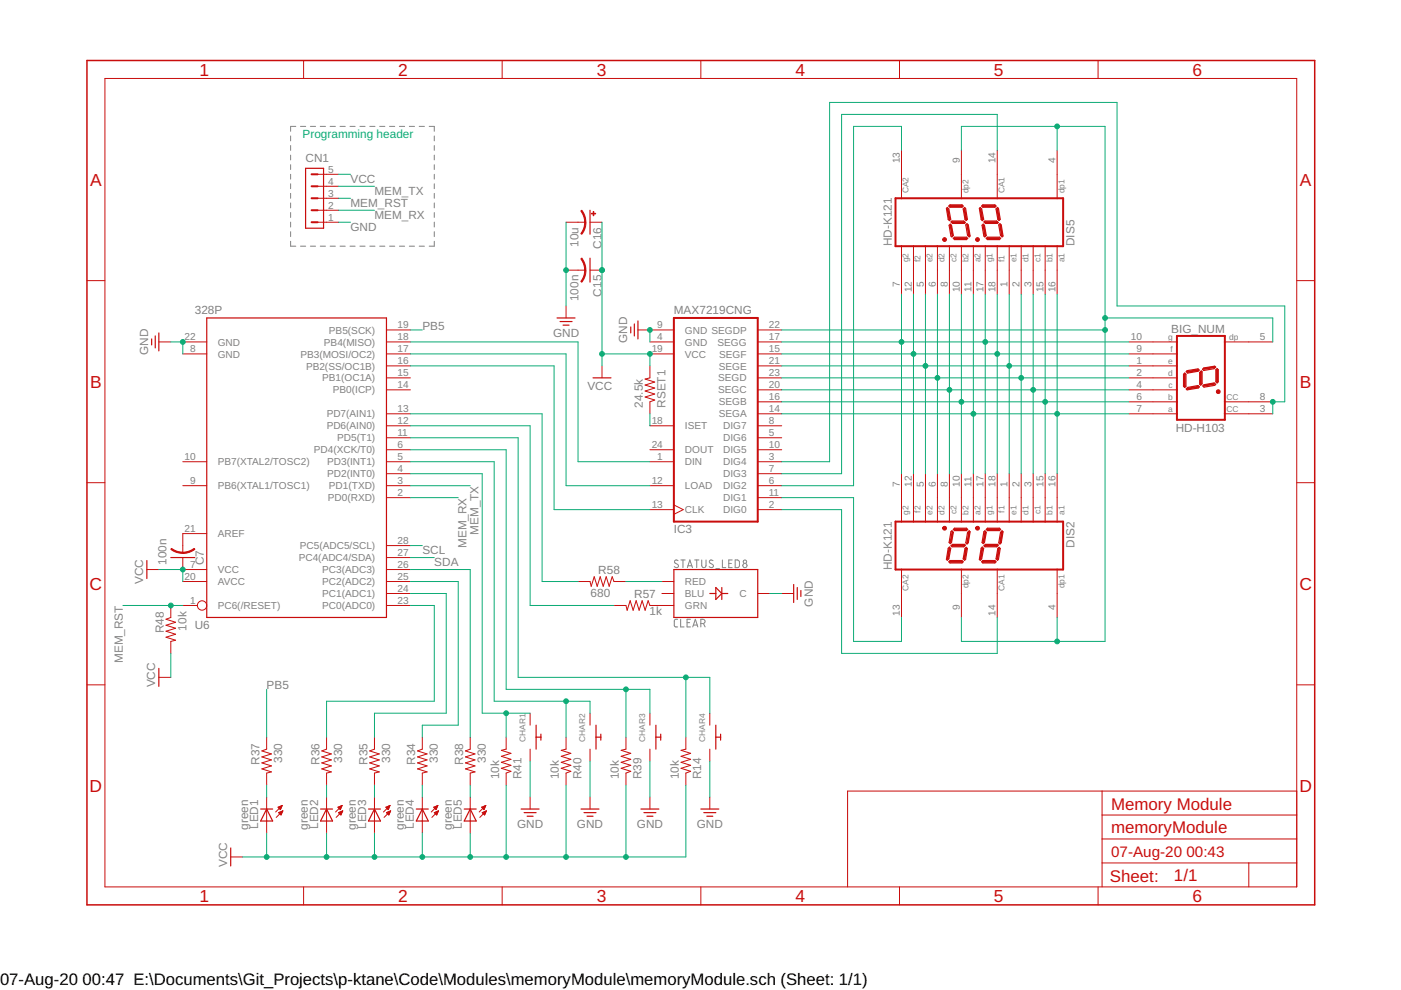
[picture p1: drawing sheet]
<svg xmlns="http://www.w3.org/2000/svg" width="297mm" height="210mm" viewBox="0 0 297 210" stroke-linecap="round" stroke-linejoin="round" font-family="sans-serif">
<g fill="none" stroke="#808080" stroke-width=".21">
<path d="M61.6 28.8v1.1M61.6 30.9v1M61.6 32.9v1M61.6 34.9v1M61.6 37v1M61.6 39v1M62.7 26.8h-1.1v1M63.7 26.8h1.1M65.8 26.8h1.1M67.9 26.8h1.1M70 26.8h1.1M72.1 26.8h1.1"/>
<path d="M74.2 26.8h1.1M76.3 26.8h1.1M78.4 26.8h1.1M80.5 26.8h1.1M82.6 26.8h1.1M84.7 26.8h1.1M86.8 26.8h1.1M88.9 26.8h1.1M91 26.8h1.1v1M92.1 28.8v1.1M92.1 30.9v1M92.1 32.9v1"/>
<path d="M92.1 34.9v1M92.1 37v1M92.1 39v1M61.6 51.2v1h1.1M61.6 41v1M61.6 43v1.1M61.6 45.1v1M61.6 47.1v1M61.6 49.1v1.1M63.7 52.2h1.1M65.8 52.2h1.1M67.9 52.2h1.1"/>
<path d="M70 52.2h1.1M72.1 52.2h1.1M74.2 52.2h1.1M76.3 52.2h1.1M78.4 52.2h1.1M80.5 52.2h1.1M82.6 52.2h1.1M84.7 52.2h1.1M86.8 52.2h1.1M88.9 52.2h1.1M92.1 51.2v1h-1.1M92.1 41v1"/>
<path d="M92.1 43v1.1M92.1 45.1v1M92.1 47.1v1M92.1 49.1v1.1M143.8 118.9a.41 .41 0 0 0-.6-.1 .41 .41 0 0 0-.1 .5l.6 .4a.44 .44 0 0 1-.1 .7 .44 .44 0 0 1-.6-.3M144.4 118.7h.9M144.8 118.7v1.7M145.9 120h.8M147.3 118.7h.9M147.7 118.7v1.7M148.8 118.7v1.2a.46 .46 0 0 0 .4 .5 .46 .46 0 0 0 .5-.5v-1.2M151.2 118.9a.42 .42 0 0 0-.6-.2 .42 .42 0 0 0-.1 .6l.6 .4a.38 .38 0 0 1 .1 .5 .38 .38 0 0 1-.5 .1l-.4-.2"/>
<path d="M153.2 118.7v1.7h.7M154.5 119.5h.6M155.2 118.7h-.7v1.7h.7M155.9 118.7l.6 .1 .2 .2 .1 .9-.3 .4-.6 .1zM143.7 131.3h-.5l-.2 .4v1l.2 .2h.5M144.3 131.3v1.6h.7M145.7 132h.5M145.7 120.4l.6-1.7 .5 1.7M146.4 131.3h-.7v1.6h.7M146.9 132.9l.5-1.6 .6 1.6M147 132.5h.8M148.6 132.2h.4a.46 .46 0 0 0 .5-.4 .46 .46 0 0 0-.5-.5h-.4v1.6"/>
<path d="M149.1 132.2l.4 .7M151.8 120.5h.7"/>
<circle cx="157.9" cy="119.9" r=".45"/>
<circle cx="157.9" cy="119.1" r=".36"/>
</g>
<g fill="none" stroke="#c90d0c" stroke-width=".25">
<path d="M64.8 35.7h3.8v12.7h-3.8zM125.1 44.6v5.1M125.1 54.7v5.1M200.9 44l.3 .3 .4 2.2-.3 .3-.3-.3-.3-2.3zM201.2 43.7l.2-.3h2.6l.2 .3-.2 .2h-2.6zM201.5 47.5l.2 .3 .4 2.1-.3 .3-.2-.2-.4-2.2zM201.6 47.1l.2-.2h2.5l.4 .3-.2 .2h-2.5zM202.4 50.3h2.5l.3 .2-.3 .3h-2.5l-.3-.3zM204.5 44l.2 .2 .4 2.3-.2 .3-.3-.3-.4-2.2zM204.8 47.7l.2-.3 .3 .3 .4 2.3-.2 .2-.4-.3zM207.8 44l.3 .3 .5 2.2-.3 .3-.3-.3-.4-2.3zM208.4 43.4h2.5l.3 .3-.3 .2h-2.5l-.3-.2z"/>
<path d="M208.5 47.5l.2 .3 .4 2.1-.3 .3-.2-.2-.4-2.2zM208.6 47.1l.2-.2h2.5l.3 .3-.1 .2h-2.6zM209.4 50.3h2.5l.3 .2-.3 .3h-2.5l-.3-.3zM211.2 44.3l.3-.3 .2 .2 .4 2.3-.3 .3-.2-.3zM212 47.4l.3 .3 .4 2.3-.3 .2-.3-.3-.3-2.2zM32.2 71.9v1.2M32.9 71.2v2.6M33.7 70.6v3.8M43.8 67.4h38.1v63.5h-38.1zM118.1 67.4h3.8M118.7 68.2h2.6M119.4 68.9h1.2"/>
<path d="M133.7 69.3v1.3M134.5 68.7v2.5M135.3 68.1v3.8M250.9 79.4l.3-.3 .2 .3v2.5l-.2 .2-.3-.2zM251.7 78.6l2.3-.4 .3 .3-.3 .2-2.2 .4-.3-.3zM254.4 79l.3-.3 .2 .1v2.6l-.3 .3-.2-.2zM255.2 78l2.3-.4 .2 .2-.3 .4-2.2 .3-.2-.2zM257.8 78.4l.2-.3 .3 .3v2.5l-.3 .3-.2-.3zM125.7 80.1h3.8M251.8 82.1l2.2-.4 .3 .3-.3 .3-2.3 .4-.2-.2zM255 81.8l.3-.2 2.1-.4 .3 .3-.2 .2-2.2 .4zM31.1 118.9v3.8"/>
<path d="M36.2 118.2h5.1M201 116.2l.3-.2 .3 .3-.4 2.2-.3 .3-.2-.2zM201.4 118.9h2.6l.2 .2-.2 .3h-2.6l-.2-.3zM201.6 112.8l.2-.3 .3 .4-.4 2.1-.2 .3-.3-.3zM201.6 115.7l.4-.3h2.5l.2 .2-.4 .3h-2.5zM202.1 112.2l.3-.2h2.5l.3 .2-.3 .3h-2.5zM204.6 116.3l.3-.3 .2 .3-.4 2.3-.2 .2-.3-.3zM205.5 112.5l.2 .3-.4 2.3-.3 .2-.2-.2 .3-2.2zM208.3 116l.3 .3-.5 2.2-.3 .3-.2-.2 .4-2.4zM208.4 118.9h2.5l.3 .2-.3 .3h-2.5l-.3-.3zM208.6 112.8l.2-.3 .3 .4-.4 2.1-.2 .3-.3-.3zM208.6 115.7l.3-.3h2.6l.1 .2-.3 .3h-2.5z"/>
<path d="M209.1 112.2l.3-.2h2.5l.3 .2-.3 .3h-2.5zM211.6 116.3l.2-.3 .3 .3-.4 2.3-.2 .2-.3-.3zM212.4 112.5l.3 .3-.4 2.3-.3 .2-.2-.2 .3-2.2zM142.9 120.8h17.8v10.1h-17.8zM150.5 125.8h1.3M151.8 124.6l1.2 1.2-1.2 1.3zM153 124.6v2.5M153 125.8h1.3M168.3 123.9v3.8M169 124.6v2.5M169.8 125.2v1.3M33.7 141.7v3.8"/>
<path d="M113.7 156.3h1M113.7 153.8v5M114.7 155.7v1.2M126.4 156.3h1M126.4 153.8v5M127.4 155.7v1.2M139.1 153.8v5M139.1 156.3h1M140.1 155.7v1.2M151.8 156.3h1M151.8 153.8v5M152.8 155.7v1.2"/>
<path d="M48.9 179.8v3.8M55.3 171.5h2.5M56.5 171.5l1.3 2.6h-2.5zM68 171.5h2.5M69.2 171.5l1.3 2.6h-2.5zM78.1 171.5h2.6M79.4 171.5l1.3 2.6h-2.6zM88.3 171.5h2.5M89.5 171.5l1.3 2.6h-2.5zM98.4 171.5h2.6M99.7 171.5l1.3 2.6h-2.6zM110.5 171.5h3.8"/>
<path d="M111.1 172.3h2.6M111.8 173.1h1.2M123.2 171.5h3.8M123.8 172.3h2.6M124.5 173.1h1.2M135.9 171.5h3.8M136.5 172.3h2.6M137.2 173.1h1.2M148.6 171.5h3.8M149.2 172.3h2.6M149.9 173.1h1.2"/>
</g>
<g fill="none" stroke="#c90d0c" stroke-width=".21">
<path d="M22.2 16.6h252.7v171.4h-252.7zM64.4 12.8v3.8M106.5 12.8v3.8M148.6 12.8v3.8M190.7 12.8v3.8M232.8 12.8v3.8M67.3 39.5h4.5M67.3 37h4.5M191.1 31.9v10.3M203.8 31.9v10.3M211.4 31.9v10.3M224.1 31.9v10.3"/>
<path d="M18.4 59.5h3.8M67.3 47.1h4.5M67.3 44.6h4.5M67.3 42h4.5M120 47.1h4.1M120 57.3h4.1M125.1 47.1h2.5M125.1 57.3h2.5M191.1 52.1v10.3M193.7 52.1v10.3M196.2 52.1v10.3M198.8 52.1v10.3"/>
<path d="M201.3 52.1v10.3M203.8 52.1v10.3M206.4 52.1v10.3M208.9 52.1v10.3M211.4 52.1v10.3M214 52.1v10.3M216.5 52.1v10.3M219.1 52.1v10.3M221.6 52.1v10.3M224.1 52.1v10.3M274.9 59.5h3.8M33.7 72.5h2.5"/>
<path d="M38.8 75h5M38.8 72.5h5M81.9 70h5.1M81.9 75h5.1M81.9 72.5h5.1M81.9 77.6h5.1M120 64.9v2.5M127.6 77.6v2.5M135.3 70h7.6M137.8 75h5.1M137.8 72.5h5.1M137.8 77.6v2.5l-1 .3 2 .6-2 .6 2 .7-2 .6 2 .6-2 .7 2 .6-1 .4v2.5"/>
<path d="M160.7 70h5M160.7 75h5M160.7 72.5h5M160.7 77.6h5M239.4 75h10.3M239.4 72.5h10.3M239.4 77.6h10.3M259.6 72.5h10.3M38.8 97.9h5M81.9 97.9h5.1M81.9 80.1h5.1M81.9 82.7h5.1"/>
<path d="M81.9 87.7h5.1M81.9 90.3h5.1M81.9 92.8h5.1M81.9 95.4h5.1M137.8 97.9h5.1M137.8 90.3h5.1M137.8 95.4h5.1M160.7 97.9h5M160.7 80.1h5M160.7 82.7h5M160.7 87.7h5M160.7 90.3h5"/>
<path d="M160.7 92.8h5M160.7 95.4h5M160.7 85.2h5M239.4 80.1h10.3M239.4 82.7h10.3M239.4 87.7h10.3M239.4 85.2h10.3M259.6 87.7h10.3M259.6 85.2h10.3M18.4 102.3h3.8M38.8 103h5M38.8 118.2v2.6h5"/>
<path d="M43.8 113.1h-5v4.1M81.9 103h5.1M81.9 100.4h5.1M81.9 105.5h5.1M81.9 115.7h5.1M81.9 118.2h5.1M137.8 103h5.1M137.8 108.1h5.1M142.9 107.1l2 1-2 1M160.7 103h5M160.7 100.4h5M160.7 105.5h5"/>
<path d="M160.7 108.1h5M191.1 100.4v10.3M193.7 100.4v10.3M196.2 100.4v10.3M198.8 100.4v10.3M201.3 100.4v10.3M203.8 100.4v10.3M206.4 100.4v10.3M208.9 100.4v10.3M211.4 100.4v10.3M214 100.4v10.3M216.5 100.4v10.3"/>
<path d="M219.1 100.4v10.3M221.6 100.4v10.3M224.1 100.4v10.3M274.9 102.3h3.8M31.1 120.8h2.6M36.2 128.4v2.5l-1 .4 2 .6-2 .7 2 .6-2 .6 2 .7-2 .6 2 .6-1 .3v2.5M38.8 123.3h5M38.8 128.4h3M81.9 120.8h5.1M81.9 123.3h5.1M81.9 125.8h5.1M81.9 128.4h5.1"/>
<path d="M122.6 123.3h2.5l.2 1 .7-2 .6 2 .7-2 .6 2 .6-2 .7 2 .6-2 .4 1h2.5M130.2 128.4h2.5l.3 1 .6-2 .6 2 .7-2 .6 2 .6-2 .7 2 .6-2 .4 1h5.1M140.3 123.3h2.6M140.3 125.8h2.6M160.7 125.8h2.5M165.7 125.8h2.6M191.1 120.6v10.3M203.8 120.6v10.3M211.4 120.6v10.3M224.1 120.6v10.3M18.4 145.2h3.8M33.7 143.6h2.5"/>
<path d="M56.5 156.3v2.5l-1 .4 2.1 .7-2.1 .6 2.1 .6-2.1 .7 2.1 .6-2.1 .6 2.1 .7-1.1 .2v2.6M69.2 156.3v2.5l-1 .4 2.1 .7-2.1 .6 2.1 .6-2.1 .7 2.1 .6-2.1 .6 2.1 .7-1.1 .2v2.6M79.4 156.3v2.5l-1 .4 2 .7-2 .6 2 .6-2 .7 2 .6-2 .6 2 .7-1 .2v2.6M89.5 156.3v2.5l-1 .4 2.1 .7-2.1 .6 2.1 .6-2.1 .7 2.1 .6-2.1 .6 2.1 .7-1.1 .2v2.6M99.7 156.3v2.5l-1 .4 2 .7-2 .6 2 .6-2 .7 2 .6-2 .6 2 .7-1 .2v2.6M107.3 156.3v2.5l-1 .3 2 .6-2 .7 2 .6-2 .6 2 .7-2 .6 2 .6-1 .4v2.6M112.4 151.2v2.6M112.4 158.8v2.6M120 156.3v2.5l-1 .3 2 .6-2 .7 2 .6-2 .6 2 .7-2 .6 2 .6-1 .4v2.6M125.1 151.2v2.6M125.1 158.8v2.6M132.7 156.3v2.5l-1 .3 2 .6-2 .7 2 .6-2 .6 2 .7-2 .6 2 .6-1 .4v2.6"/>
<path d="M137.8 151.2v2.6M137.8 158.8v2.6M145.4 156.3v2.5l-1 .3 2 .6-2 .7 2 .6-2 .6 2 .7-2 .6 2 .6-1 .4v2.6M150.5 151.2v2.6M150.5 158.8v2.6M274.9 145.2h3.8M56.5 169v7.6M58.9 171.2l.9-.4-.3 .9zM59 171.1h.7M59 171.3h.6M59.1 172.3h.7M59.2 171.4h.4"/>
<path d="M59.2 172.5h.5M59.3 172.2h.5M59.3 171.5h.2M59.3 171h.4M59.4 172.6h.3M59.4 171.6h.1M59.5 172.7h.1M59.6 172.1h.3M59.6 170.9h.2M59.8 170.8l-1.4 1.4M59.8 172h.1M60 171.9l-1.4 1.4"/>
<path d="M60 171.9l-.4 .9-.5-.5M60 171.9l-.9 .4M69.2 169v7.6M71.6 171.2l.9-.4-.3 .9zM71.7 171.1h.7M71.7 171.3h.6M71.8 172.3l.9-.4-.4 .9zM71.8 172.3h.7M71.9 171.4h.4M71.9 172.5h.5M72 172.2h.5M72 171.5h.2"/>
<path d="M72 171h.4M72.1 172.6h.3M72.1 171.6h.1M72.2 172.7h.1M72.2 172.1h.4M72.3 170.9h.2M72.5 172h.1M72.5 170.8l-1.4 1.4M72.7 171.9l-1.4 1.4M79.4 169v7.6M81.8 171.2l.9-.4-.4 .9zM81.9 171.1h.6"/>
<path d="M81.9 171.3h.6M82 172.3h.6M82 171.4h.4M82.1 172.5h.5M82.1 172.2h.6M82.1 171.5h.3M82.1 171h.5M82.2 172.6h.3M82.3 171.6h.1M82.3 172.7h.2M82.4 172.1h.3M82.4 170.9h.2"/>
<path d="M82.7 172h.1M82.7 170.8l-1.4 1.4M82.8 171.9l-1.4 1.4M82.8 171.9l-.4 .9-.5-.5M82.8 171.9l-.9 .4M89.5 169v7.6M91.9 171.2l.9-.4-.3 .9zM92 171.1h.7M92.1 171.3h.5M92.1 172.3l.9-.4-.4 .9zM92.1 172.3h.7M92.2 171.4h.4"/>
<path d="M92.2 172.5h.6M92.3 172.2h.5M92.3 171.5h.2M92.3 171h.5M92.4 172.6h.3M92.4 171.6h.1M92.5 172.7h.1M92.6 172.1h.3M92.6 170.9h.2M92.8 170.8l-1.4 1.4M92.9 172h.1M93 171.9l-1.4 1.4"/>
<path d="M99.7 169v7.6M102.1 171.2l.9-.4-.4 .9zM102.2 171.1h.6M102.2 171.3h.6M102.2 172.3l.9-.4-.4 .9zM102.3 172.3h.7M102.3 171.4h.4M102.4 172.5h.5M102.4 172.2h.6M102.4 171.5h.3M102.5 171h.4M102.5 172.6h.3"/>
<path d="M102.6 171.6h.1M102.6 172.7h.2M102.7 172.1h.4M102.7 170.9h.3M103 172h.1M103 170.8l-1.4 1.4M103.1 171.9l-1.4 1.4M112.4 169v2.5M125.1 169v2.5M137.8 169v2.5M150.5 169v2.5M233.7 167.7v20.3"/>
<path d="M233.7 177.9h41.2M233.7 172.8h41.2M274.9 167.7h-95.2v20.3M48.9 181.7h2.6M64.4 188v3.9M106.5 188v3.9M148.6 188v3.9M190.7 188v3.9M232.8 188v3.9M233.7 183h41.2M264.8 183v5"/>
<circle cx="42.8" cy="128.4" r=".99"/>
</g>
<g fill="none" stroke="#c90d0c" stroke-width=".42">
<path d="M66.1 39.5h1.2M66.1 37h1.2M66.1 47.1h1.2M66.1 42h1.2M66.1 44.6h1.2M189.9 42h35.5v10.2h-35.5zM200.9 44.3l.4 2.2M201.4 43.7h2.6M201.5 47.9l.4 2M201.9 47.1h2.6M202.4 50.5h2.5M204.5 44.3l.4 2.2"/>
<path d="M205.1 47.8l.4 2.2M207.9 44.3l.4 2.2M208.4 43.7h2.5M208.5 47.9l.4 2M208.9 47.1h2.5M209.4 50.5h2.4M211.4 44.3l.4 2.2M212.1 47.8l.3 2.2M142.9 67.4h17.8v43.2h-17.8zM249.5 71.2h10.2v17.8h-10.2zM251.2 79.4v2.5M254 78.5l-2.2 .3"/>
<path d="M254.6 78.8v2.6M257.5 77.8l-2.3 .4M258 78.5v2.4M254 82l-2.2 .4M257.4 81.4l-2 .4M189.9 110.6h35.5v10.2h-35.5zM201.3 116.3l-.4 2.2M201.4 119.1h2.6M201.9 115.7h2.6M201.9 112.9l-.4 2M202.4 112.2h2.5M204.9 116.3l-.4 2.2"/>
<path d="M205.5 112.8l-.4 2.2M208.3 116.3l-.4 2.2M208.4 119.1h2.5M208.9 115.7h2.5M208.9 112.9l-.4 2M209.4 112.2h2.4M211.8 116.3l-.4 2.2M212.4 112.8l-.3 2.2"/>
</g>
<path d="M18.4 12.8h260.3v179.1h-260.3zM200.2 50.8h.2M207.1 50.8h.3M258.3 82.9v.3M200.2 112h.2M207.1 112h.3" fill="none" stroke="#c90d0c" stroke-width=".32"/>
<g fill="#c90d0c" stroke="#c90d0c" stroke-width=".21">
<path d="M206.9 111.8a.41 .41 0 0 1 .7-.1 .41 .41 0 0 1-.2 .7 .41 .41 0 0 1-.6-.4l.5-.1v.1h-.5z" fill-rule="evenodd"/>
<path d="M199.9 111.8a.41 .41 0 0 1 .7-.1 .41 .41 0 0 1-.2 .7 .41 .41 0 0 1-.5-.4l.4-.1 .1 .1h-.5z" fill-rule="evenodd"/>
<path d="M206.9 50.6a.41 .41 0 0 1 .7 0 .41 .41 0 0 1-.2 .6 .41 .41 0 0 1-.6-.4l.5-.1v.1h-.5z" fill-rule="evenodd"/>
<path d="M199.9 50.6a.41 .41 0 0 1 .7 0 .41 .41 0 0 1-.2 .6 .41 .41 0 0 1-.5-.4l.4-.1 .1 .1h-.5z" fill-rule="evenodd"/>
<path d="M257.9 82.8a.4 .4 0 0 1 .7 0 .4 .4 0 0 1-.2 .6 .4 .4 0 0 1-.5-.4h.5h-.5z" fill-rule="evenodd"/>
<path d="M38.8 117.1l1.5-.3 .9-.5 .1 .2-.7 .4-1 .4h-.8z" fill-rule="evenodd"/>
<path d="M36.4 116.3l1.3 .6 1.1 .2v.2l-1.9-.4-.7-.4z" fill-rule="evenodd"/>
<path d="M124 57.3h.2v.8l-.4 1-.5 .7-.2-.1 .7-1.4z" fill-rule="evenodd"/>
<path d="M123.1 54.9l.3-.2 .4 .7 .3 1.1 .1 .8h-.2l-.2-1z" fill-rule="evenodd"/>
<path d="M124 47.1h.2v.8l-.4 1.1-.5 .7-.2-.2 .7-1.4z" fill-rule="evenodd"/>
<path d="M123.1 44.7l.3-.1 .4 .7 .3 1 .1 .8h-.2l-.2-1z" fill-rule="evenodd"/>
</g>
<g fill="#c90d0c" stroke="#c90d0c" stroke-width=".21">
<path d="M125.8 44.9h.1v.8h-.1z"/>
<path d="M125.4 45.2h.9v.2h-.9z"/>
</g>
<g fill="none" stroke="#0dab76" stroke-width=".21">
<path d="M71.8 37h2.5M71.8 39.5h7.6M191.1 31.9v-5.1h-10.1v76.2h-15.3M203.8 31.9v-5.1h30.5v109.2h-30.5v-5.1M211.4 31.9v-7.6h-33v76.1h-12.7M224.1 26.8v5.1M71.8 47.1h2.5M71.8 44.6h7.6M71.8 42h2.5M120 47.1v17.8M127.6 47.1v30.5M36.2 72.5h2.6v2.5"/>
<path d="M87 72.5h35.6v25.4h15.2M87 75h33v28h17.8M87 77.6h30.5v30.5h20.3M87 70h2.5M127.6 75h10.2v2.6M137.8 70v2.5M165.7 72.5h73.7M165.7 75h73.7M165.7 77.6h73.7M165.7 70h68.6M191.1 62.4v38M193.7 62.4v38"/>
<path d="M196.2 62.4v38M198.8 62.4v38M201.3 62.4v38M203.8 62.4v38M206.4 62.4v38M208.9 62.4v38M211.4 62.4v38M214 62.4v38M216.5 62.4v38M219.1 62.4v38M221.6 62.4v38M224.1 62.4v38"/>
<path d="M234.3 67.4h35.6v5.1M87 95.4h20.3v50.8h30.5v5M87 92.8h22.9v50.8h40.6v7.6M87 97.9h17.8v50.8h20.3v2.5M87 90.3h25.4v38.1h17.8M87 87.7h27.9v35.6h7.7M137.8 87.7v2.6M165.7 87.7h73.7M165.7 85.2h73.7M165.7 82.7h73.7M165.7 80.1h73.7M269.9 87.7v-2.5h2.5v-20.3h-35.6v-43.2h-60.9v76.2h-10.2"/>
<path d="M87 100.4h15.2v50.8h10.2M87 103h12.7M87 105.5h10.2M87 115.7h2.5M87 118.2h5.1M165.7 108.1h12.7v30.4h33v-7.6M165.7 105.5h15.3v30.5h10.1v-5.1M26.1 128.4h12.7M33.7 120.8h5.1v2.5M36.2 138.5v5.1M87 125.8h7.6v25.4h-15.2v5.1M87 120.8h12.7v35.5"/>
<path d="M87 123.3h10.2v30.5h-7.7v2.5M87 128.4h5.1v20.3h-22.9v7.6M132.7 123.3h7.6M163.2 125.8h2.5M224.1 130.9v5.1M56.5 146.2v10.1M107.3 151.2v5.1M120 148.7v7.6M132.7 146.2v10.1M145.4 143.6v12.7M56.5 166.5v2.5M56.5 176.6v5.1"/>
<path d="M69.2 166.5v2.5M69.2 176.6v5.1M79.4 166.5v2.5M79.4 176.6v5.1M89.5 166.5v2.5M89.5 176.6v5.1M99.7 166.5v2.5M99.7 176.6v5.1M107.3 166.5v15.2M112.4 161.4v7.6M120 166.5v15.2M125.1 161.4v7.6"/>
<path d="M132.7 166.5v15.2M137.8 161.4v7.6M145.4 166.5v15.2h-93.9M150.5 161.4v7.6"/>
</g>
<g fill="#0dab76" stroke="#0dab76" stroke-width=".21">
<circle cx="38.8" cy="72.5" r=".51"/>
<circle cx="137.8" cy="70" r=".51"/>
<circle cx="120" cy="57.3" r=".51"/>
<circle cx="38.8" cy="120.8" r=".51"/>
<circle cx="79.4" cy="181.7" r=".51"/>
<circle cx="69.2" cy="181.7" r=".51"/>
<circle cx="56.5" cy="181.7" r=".51"/>
<circle cx="89.5" cy="181.7" r=".51"/>
<circle cx="99.7" cy="181.7" r=".51"/>
<circle cx="107.3" cy="181.7" r=".51"/>
<circle cx="120" cy="181.7" r=".51"/>
<circle cx="132.7" cy="181.7" r=".51"/>
<circle cx="127.6" cy="57.3" r=".51"/>
<circle cx="137.8" cy="75" r=".51"/>
<circle cx="127.6" cy="75" r=".51"/>
<circle cx="224.1" cy="87.7" r=".51"/>
<circle cx="206.4" cy="87.7" r=".51"/>
<circle cx="221.6" cy="85.2" r=".51"/>
<circle cx="203.8" cy="85.2" r=".51"/>
<circle cx="219.1" cy="82.7" r=".51"/>
<circle cx="201.3" cy="82.7" r=".51"/>
<circle cx="216.5" cy="80.1" r=".51"/>
<circle cx="198.8" cy="80.1" r=".51"/>
<circle cx="214" cy="77.6" r=".51"/>
<circle cx="196.2" cy="77.6" r=".51"/>
<circle cx="211.4" cy="75" r=".51"/>
<circle cx="193.7" cy="75" r=".51"/>
<circle cx="208.9" cy="72.5" r=".51"/>
<circle cx="191.1" cy="72.5" r=".51"/>
<circle cx="224.1" cy="26.8" r=".51"/>
<circle cx="234.3" cy="70" r=".51"/>
<circle cx="224.1" cy="136" r=".51"/>
<circle cx="234.3" cy="67.4" r=".51"/>
<circle cx="269.9" cy="85.2" r=".51"/>
<circle cx="107.3" cy="151.2" r=".51"/>
<circle cx="132.7" cy="146.2" r=".51"/>
<circle cx="145.4" cy="143.6" r=".51"/>
<circle cx="120" cy="148.7" r=".51"/>
<circle cx="36.2" cy="128.4" r=".51"/>
</g>
<g font-size="3.7" fill="#c90d0c">
<text x="42.3" y="16">1</text>
<text x="84.4" y="16">2</text>
<text x="126.5" y="16">3</text>
<text x="168.6" y="16">4</text>
<text x="210.7" y="16">5</text>
<text x="252.9" y="16">6</text>
<text x="19.1" y="39.4">A</text>
<text x="275.6" y="39.4">A</text>
<text x="19.1" y="82.2">B</text>
<text x="275.6" y="82.2">B</text>
<text x="19" y="125.1">C</text>
<text x="275.5" y="125.1">C</text>
<text x="19" y="167.9">D</text>
<text x="275.5" y="167.9">D</text>
<text x="42.3" y="191.2">1</text>
<text x="84.4" y="191.2">2</text>
<text x="126.5" y="191.2">3</text>
<text x="168.6" y="191.2">4</text>
<text x="210.7" y="191.2">5</text>
<text x="252.9" y="191.2">6</text>
</g>
<g font-size="3.6" fill="#c90d0c">
<text x="235.6" y="171.8">Memory Module</text>
<text x="235.6" y="176.6">memoryModule</text>
<text x="235.3" y="186.9">Sheet:</text>
<text x="248.9" y="186.8">1/1</text>
</g>
<g font-size="3.5">
<text x="0" y="208.9">07-Aug-20</text>
<text x="17.5" y="208.9">00:47 E:\Documents\Git_Projects\p-ktane\Code\Modules\memoryModule\memoryModule.sch (Sheet: 1/1)</text>
</g>
<g font-size="3.2" fill="#c90d0c">
<text x="235.6" y="181.7">07-Aug-20</text>
<text x="251.6" y="181.7">00:43</text>
</g>
<text font-size="2.5" fill="#0dab76" x="64.1" y="29.3">Programming header</text>
<g font-size="2.5" fill="#808080">
<text x="64.8" y="34.4">CN1</text>
<text x="74.3" y="38.7">VCC</text>
<text x="79.4" y="41.3">MEM_TX</text>
<text x="74.3" y="43.8">MEM_RST</text>
<text x="79.4" y="46.3">MEM_RX</text>
<text x="74.3" y="48.9">GND</text>
<text x="122.7" y="52.3" transform="rotate(-90 122.7 52.3)">10u</text>
<text x="127.5" y="52.7" transform="rotate(-90 127.5 52.7)">C16</text>
<text x="189.1" y="52.2" transform="rotate(-90 189.1 52.2)">HD-K121</text>
<text x="227.8" y="52.2" transform="rotate(-90 227.8 52.2)">DIS5</text>
<text x="122.7" y="63.9" transform="rotate(-90 122.7 63.9)">100n</text>
<text x="127.5" y="62.9" transform="rotate(-90 127.5 62.9)">C15</text>
<text x="41.3" y="66.7">328P</text>
<text x="89.5" y="70">PB5</text>
<text x="117.2" y="71.5">GND</text>
<text x="142.9" y="66.7">MAX7219CNG</text>
<text x="248.3" y="70.6">BIG_NUM</text>
<text x="31.4" y="75.3" transform="rotate(-90 31.4 75.3)">GND</text>
<text x="133" y="72.7" transform="rotate(-90 133 72.7)">GND</text>
<text x="124.5" y="82.7">VCC</text>
<text x="136.3" y="86.5" transform="rotate(-90 136.3 86.5)">24.5k</text>
<text x="141.1" y="86.5" transform="rotate(-90 141.1 86.5)">RSET1</text>
<text x="249.3" y="91.5">HD-H103</text>
<text x="101.5" y="113.4" transform="rotate(-90 101.5 113.4)">MEM_TX</text>
<text x="142.9" y="113">IC3</text>
<text x="35.3" y="119.7" transform="rotate(-90 35.3 119.7)">100n</text>
<text x="43.2" y="119.9" transform="rotate(-90 43.2 119.9)">C7</text>
<text x="89.5" y="117.5">SCL</text>
<text x="92.1" y="120">SDA</text>
<text x="98.9" y="116.2" transform="rotate(-90 98.9 116.2)">MEM_RX</text>
<text x="227.8" y="116.2" transform="rotate(-90 227.8 116.2)">DIS2</text>
<text x="30.4" y="123.9" transform="rotate(-90 30.4 123.9)">VCC</text>
<text x="126.9" y="121.8">R58</text>
<text x="189.1" y="120.9" transform="rotate(-90 189.1 120.9)">HD-K121</text>
<text x="125.2" y="126.6">680</text>
<text x="134.5" y="126.9">R57</text>
<text x="137.7" y="130.4">1k</text>
<text x="172.3" y="128.6" transform="rotate(-90 172.3 128.6)">GND</text>
<text x="34.7" y="134.2" transform="rotate(-90 34.7 134.2)">R48</text>
<text x="39.5" y="133.7" transform="rotate(-90 39.5 133.7)">10k</text>
<text x="41.3" y="133.4">U6</text>
<text x="26.1" y="140.6" transform="rotate(-90 26.1 140.6)">MEM_RST</text>
<text x="32.9" y="145.8" transform="rotate(-90 32.9 145.8)">VCC</text>
<text x="56.5" y="146.1">PB5</text>
<text x="59.8" y="161.8" transform="rotate(-90 59.8 161.8)">330</text>
<text x="72.5" y="161.8" transform="rotate(-90 72.5 161.8)">330</text>
<text x="82.7" y="161.8" transform="rotate(-90 82.7 161.8)">330</text>
<text x="92.8" y="161.8" transform="rotate(-90 92.8 161.8)">330</text>
<text x="103" y="161.8" transform="rotate(-90 103 161.8)">330</text>
<text x="55" y="162.2" transform="rotate(-90 55 162.2)">R37</text>
<text x="67.7" y="162.2" transform="rotate(-90 67.7 162.2)">R36</text>
<text x="77.9" y="162.2" transform="rotate(-90 77.9 162.2)">R35</text>
<text x="88" y="162.2" transform="rotate(-90 88 162.2)">R34</text>
<text x="98.2" y="162.2" transform="rotate(-90 98.2 162.2)">R38</text>
<text x="105.8" y="165.2" transform="rotate(-90 105.8 165.2)">10k</text>
<text x="110.6" y="165.2" transform="rotate(-90 110.6 165.2)">R41</text>
<text x="118.5" y="165.2" transform="rotate(-90 118.5 165.2)">10k</text>
<text x="123.3" y="165.2" transform="rotate(-90 123.3 165.2)">R40</text>
<text x="131.2" y="165.2" transform="rotate(-90 131.2 165.2)">10k</text>
<text x="136" y="165.2" transform="rotate(-90 136 165.2)">R39</text>
<text x="143.9" y="165.2" transform="rotate(-90 143.9 165.2)">10k</text>
<text x="148.7" y="165.2" transform="rotate(-90 148.7 165.2)">R14</text>
<text x="52.6" y="175.9" transform="rotate(-90 52.6 175.9)">green</text>
<text x="54.8" y="175.8" transform="rotate(-90 54.8 175.8)">LED1</text>
<text x="65.3" y="175.9" transform="rotate(-90 65.3 175.9)">green</text>
<text x="67.5" y="175.8" transform="rotate(-90 67.5 175.8)">LED2</text>
<text x="75.5" y="175.9" transform="rotate(-90 75.5 175.9)">green</text>
<text x="77.6" y="175.8" transform="rotate(-90 77.6 175.8)">LED3</text>
<text x="85.6" y="175.9" transform="rotate(-90 85.6 175.9)">green</text>
<text x="87.8" y="175.8" transform="rotate(-90 87.8 175.8)">LED4</text>
<text x="95.8" y="175.9" transform="rotate(-90 95.8 175.9)">green</text>
<text x="97.9" y="175.8" transform="rotate(-90 97.9 175.8)">LED5</text>
<text x="109.6" y="175.6">GND</text>
<text x="122.3" y="175.6">GND</text>
<text x="135" y="175.6">GND</text>
<text x="147.7" y="175.6">GND</text>
<text x="48.2" y="183.9" transform="rotate(-90 48.2 183.9)">VCC</text>
</g>
<g font-size="2.1" fill="#808080">
<text x="190.8" y="34.6" transform="rotate(-90 190.8 34.6)">13</text>
<text x="203.5" y="34.6" transform="rotate(-90 203.5 34.6)">9</text>
<text x="211.1" y="34.6" transform="rotate(-90 211.1 34.6)">14</text>
<text x="223.8" y="34.6" transform="rotate(-90 223.8 34.6)">4</text>
<text x="69.6" y="41.7">3</text>
<text x="69.6" y="39.1">4</text>
<text x="69.6" y="36.6">5</text>
<text x="69.6" y="46.8">1</text>
<text x="69.6" y="44.2">2</text>
<text x="190.8" y="60.8" transform="rotate(-90 190.8 60.8)">7</text>
<text x="193.3" y="62" transform="rotate(-90 193.3 62)">12</text>
<text x="195.9" y="60.8" transform="rotate(-90 195.9 60.8)">5</text>
<text x="198.4" y="60.8" transform="rotate(-90 198.4 60.8)">6</text>
<text x="200.9" y="60.8" transform="rotate(-90 200.9 60.8)">8</text>
<text x="203.5" y="62" transform="rotate(-90 203.5 62)">10</text>
<text x="206" y="61.8" transform="rotate(-90 206 61.8)">11</text>
<text x="208.5" y="62" transform="rotate(-90 208.5 62)">17</text>
<text x="211.1" y="62" transform="rotate(-90 211.1 62)">18</text>
<text x="213.6" y="60.8" transform="rotate(-90 213.6 60.8)">1</text>
<text x="216.2" y="60.8" transform="rotate(-90 216.2 60.8)">2</text>
<text x="218.7" y="60.8" transform="rotate(-90 218.7 60.8)">3</text>
<text x="221.2" y="62" transform="rotate(-90 221.2 62)">15</text>
<text x="223.8" y="62" transform="rotate(-90 223.8 62)">16</text>
<text x="69.7" y="70.7">PB5(SCK)</text>
<text x="84.3" y="69.6">19</text>
<text x="139.4" y="69.6">9</text>
<text x="145.2" y="70.7">GND SEGDP</text>
<text x="163" y="69.6">22</text>
<text x="39.1" y="72.1">22</text>
<text x="40.3" y="74.7">8</text>
<text x="46.2" y="75.8">GND</text>
<text x="46.2" y="73.3">GND</text>
<text x="63.7" y="75.8">PB3(MOSI/OC2)</text>
<text x="68.7" y="73.3">PB4(MISO)</text>
<text x="84.3" y="72.1">18</text>
<text x="84.3" y="74.7">17</text>
<text x="84.3" y="77.2">16</text>
<text x="138.2" y="74.7">19</text>
<text x="139.4" y="72.1">4</text>
<text x="145.2" y="73.3">GND</text>
<text x="145.2" y="75.8">VCC</text>
<text x="152.1" y="73.3">SEGG</text>
<text x="152.5" y="75.8">SEGF</text>
<text x="163" y="77.2">21</text>
<text x="163" y="74.7">15</text>
<text x="163" y="72.1">17</text>
<text x="239.8" y="72.1">10</text>
<text x="240.9" y="74.7">9</text>
<text x="240.9" y="77.2">1</text>
<text x="267.1" y="72.1">5</text>
<text x="64.9" y="78.3">PB2(SS/OC1B)</text>
<text x="68.3" y="80.9">PB1(OC1A)</text>
<text x="70.6" y="83.4">PB0(ICP)</text>
<text x="84.3" y="79.8">15</text>
<text x="84.3" y="82.3">14</text>
<text x="152.3" y="83.4">SEGC</text>
<text x="152.3" y="80.9">SEGD</text>
<text x="152.4" y="78.3">SEGE</text>
<text x="163" y="82.3">20</text>
<text x="163" y="79.8">23</text>
<text x="240.9" y="79.8">2</text>
<text x="240.9" y="82.3">4</text>
<text x="69.3" y="88.5">PD7(AIN1)</text>
<text x="84.3" y="87.4">13</text>
<text x="84.3" y="89.9">12</text>
<text x="138.2" y="89.9">18</text>
<text x="152.4" y="88.5">SEGA</text>
<text x="152.4" y="86">SEGB</text>
<text x="163" y="89.9">8</text>
<text x="163" y="87.4">14</text>
<text x="163" y="84.8">16</text>
<text x="240.9" y="84.8">6</text>
<text x="240.9" y="87.4">7</text>
<text x="267.1" y="87.4">3</text>
<text x="267.1" y="84.8">8</text>
<text x="69.3" y="91">PD6(AIN0)</text>
<text x="71.5" y="93.6">PD5(T1)</text>
<text x="84.3" y="92.5">11</text>
<text x="84.3" y="95">6</text>
<text x="138.2" y="95">24</text>
<text x="145.2" y="91">ISET</text>
<text x="153.3" y="93.6">DIG6</text>
<text x="153.3" y="91">DIG7</text>
<text x="163" y="95">10</text>
<text x="163" y="92.5">5</text>
<text x="39.1" y="97.5">10</text>
<text x="46.2" y="98.7">PB7(XTAL2/TOSC2)</text>
<text x="66.5" y="96.1">PD4(XCK/T0)</text>
<text x="69.4" y="98.7">PD3(INT1)</text>
<text x="69.4" y="101.2">PD2(INT0)</text>
<text x="84.3" y="97.5">5</text>
<text x="84.3" y="100.1">4</text>
<text x="139.4" y="97.5">1</text>
<text x="145.2" y="98.7">DIN</text>
<text x="145.2" y="96.1">DOUT</text>
<text x="153.3" y="101.2">DIG3</text>
<text x="153.3" y="98.7">DIG4</text>
<text x="153.3" y="96.1">DIG5</text>
<text x="163" y="100.1">7</text>
<text x="163" y="97.5">3</text>
<text x="40.3" y="102.6">9</text>
<text x="46.2" y="103.7">PB6(XTAL1/TOSC1)</text>
<text x="69.5" y="106.3">PD0(RXD)</text>
<text x="69.7" y="103.7">PD1(TXD)</text>
<text x="84.3" y="102.6">3</text>
<text x="84.3" y="105.2">2</text>
<text x="138.2" y="102.6">12</text>
<text x="138.2" y="107.7">13</text>
<text x="145.2" y="103.7">LOAD</text>
<text x="153.3" y="103.7">DIG2</text>
<text x="153.3" y="106.3">DIG1</text>
<text x="163" y="102.6">6</text>
<text x="163" y="105.2">11</text>
<text x="163" y="107.7">2</text>
<text x="190.8" y="103.2" transform="rotate(-90 190.8 103.2)">7</text>
<text x="193.3" y="103.2" transform="rotate(-90 193.3 103.2)">12</text>
<text x="195.9" y="103.2" transform="rotate(-90 195.9 103.2)">5</text>
<text x="198.4" y="103.2" transform="rotate(-90 198.4 103.2)">6</text>
<text x="200.9" y="103.2" transform="rotate(-90 200.9 103.2)">8</text>
<text x="203.5" y="103.2" transform="rotate(-90 203.5 103.2)">10</text>
<text x="206" y="103.2" transform="rotate(-90 206 103.2)">11</text>
<text x="208.5" y="103.2" transform="rotate(-90 208.5 103.2)">17</text>
<text x="211.1" y="103.2" transform="rotate(-90 211.1 103.2)">18</text>
<text x="213.6" y="103.2" transform="rotate(-90 213.6 103.2)">1</text>
<text x="216.2" y="103.2" transform="rotate(-90 216.2 103.2)">2</text>
<text x="218.7" y="103.2" transform="rotate(-90 218.7 103.2)">3</text>
<text x="221.2" y="103.2" transform="rotate(-90 221.2 103.2)">15</text>
<text x="223.8" y="103.2" transform="rotate(-90 223.8 103.2)">16</text>
<text x="39.1" y="112.8">21</text>
<text x="46.2" y="113.9">AREF</text>
<text x="145.2" y="108.8">CLK</text>
<text x="153.3" y="108.8">DIG0</text>
<text x="63.3" y="119">PC4(ADC4/SDA)</text>
<text x="63.6" y="116.4">PC5(ADC5/SCL)</text>
<text x="84.3" y="115.3">28</text>
<text x="84.3" y="117.9">27</text>
<text x="39.1" y="122.9">20</text>
<text x="40.3" y="120.4">7</text>
<text x="46.2" y="121.5">VCC</text>
<text x="46.2" y="124.1">AVCC</text>
<text x="68.3" y="121.5">PC3(ADC3)</text>
<text x="68.3" y="124.1">PC2(ADC2)</text>
<text x="84.3" y="120.4">26</text>
<text x="84.3" y="122.9">25</text>
<text x="84.3" y="125.5">24</text>
<text x="145.2" y="124.1">RED</text>
<text x="40.3" y="128">1</text>
<text x="46.2" y="129.1">PC6(/RESET)</text>
<text x="68.3" y="126.6">PC1(ADC1)</text>
<text x="68.3" y="129.1">PC0(ADC0)</text>
<text x="84.3" y="128">23</text>
<text x="145.2" y="129.1">GRN</text>
<text x="145.2" y="126.6">BLU</text>
<text x="156.8" y="126.6">C</text>
<text x="190.8" y="130.5" transform="rotate(-90 190.8 130.5)">13</text>
<text x="203.5" y="129.4" transform="rotate(-90 203.5 129.4)">9</text>
<text x="211.1" y="130.5" transform="rotate(-90 211.1 130.5)">14</text>
<text x="223.8" y="129.4" transform="rotate(-90 223.8 129.4)">4</text>
</g>
<g font-size="1.8" fill="#808080">
<text x="192.7" y="41" transform="rotate(-90 192.7 41)">CA2</text>
<text x="205.3" y="41" transform="rotate(-90 205.3 41)">dp2</text>
<text x="213" y="41" transform="rotate(-90 213 41)">CA1</text>
<text x="225.7" y="41" transform="rotate(-90 225.7 41)">dp1</text>
<text x="192.7" y="55.6" transform="rotate(-90 192.7 55.6)">g2</text>
<text x="195.2" y="55.6" transform="rotate(-90 195.2 55.6)">f2</text>
<text x="197.7" y="55.6" transform="rotate(-90 197.7 55.6)">e2</text>
<text x="200.3" y="55.6" transform="rotate(-90 200.3 55.6)">d2</text>
<text x="202.8" y="55.6" transform="rotate(-90 202.8 55.6)">c2</text>
<text x="205.3" y="55.6" transform="rotate(-90 205.3 55.6)">b2</text>
<text x="207.9" y="55.6" transform="rotate(-90 207.9 55.6)">a2</text>
<text x="210.4" y="55.6" transform="rotate(-90 210.4 55.6)">g1</text>
<text x="213" y="55.6" transform="rotate(-90 213 55.6)">f1</text>
<text x="215.5" y="55.6" transform="rotate(-90 215.5 55.6)">e1</text>
<text x="218" y="55.6" transform="rotate(-90 218 55.6)">d1</text>
<text x="220.6" y="55.6" transform="rotate(-90 220.6 55.6)">c1</text>
<text x="223.1" y="55.6" transform="rotate(-90 223.1 55.6)">b1</text>
<text x="225.7" y="55.6" transform="rotate(-90 225.7 55.6)">a1</text>
<text x="247.7" y="77.2">e</text>
<text x="247.7" y="72.1">g</text>
<text x="248.1" y="74.7">f</text>
<text x="260.6" y="72.1">dp</text>
<text x="247.7" y="79.7">d</text>
<text x="247.8" y="82.3">c</text>
<text x="247.7" y="87.4">a</text>
<text x="247.7" y="84.8">b</text>
<text x="260" y="84.8">CC</text>
<text x="260" y="87.4">CC</text>
<text x="192.7" y="109.2" transform="rotate(-90 192.7 109.2)">g2</text>
<text x="195.2" y="108.7" transform="rotate(-90 195.2 108.7)">f2</text>
<text x="197.7" y="109.2" transform="rotate(-90 197.7 109.2)">e2</text>
<text x="200.3" y="109.2" transform="rotate(-90 200.3 109.2)">d2</text>
<text x="202.8" y="109.1" transform="rotate(-90 202.8 109.1)">c2</text>
<text x="205.3" y="109.2" transform="rotate(-90 205.3 109.2)">b2</text>
<text x="207.9" y="109.2" transform="rotate(-90 207.9 109.2)">a2</text>
<text x="210.4" y="109.2" transform="rotate(-90 210.4 109.2)">g1</text>
<text x="213" y="108.7" transform="rotate(-90 213 108.7)">f1</text>
<text x="215.5" y="109.2" transform="rotate(-90 215.5 109.2)">e1</text>
<text x="218" y="109.2" transform="rotate(-90 218 109.2)">d1</text>
<text x="220.6" y="109.1" transform="rotate(-90 220.6 109.1)">c1</text>
<text x="223.1" y="109.2" transform="rotate(-90 223.1 109.2)">b1</text>
<text x="225.7" y="109.2" transform="rotate(-90 225.7 109.2)">a1</text>
<text x="192.7" y="125.2" transform="rotate(-90 192.7 125.2)">CA2</text>
<text x="205.3" y="124.8" transform="rotate(-90 205.3 124.8)">dp2</text>
<text x="213" y="125.2" transform="rotate(-90 213 125.2)">CA1</text>
<text x="225.7" y="124.8" transform="rotate(-90 225.7 124.8)">dp1</text>
<text x="111.4" y="157.3" transform="rotate(-90 111.4 157.3)">CHAR1</text>
<text x="124.1" y="157.3" transform="rotate(-90 124.1 157.3)">CHAR2</text>
<text x="136.8" y="157.3" transform="rotate(-90 136.8 157.3)">CHAR3</text>
<text x="149.5" y="157.3" transform="rotate(-90 149.5 157.3)">CHAR4</text>
</g>
</svg>
